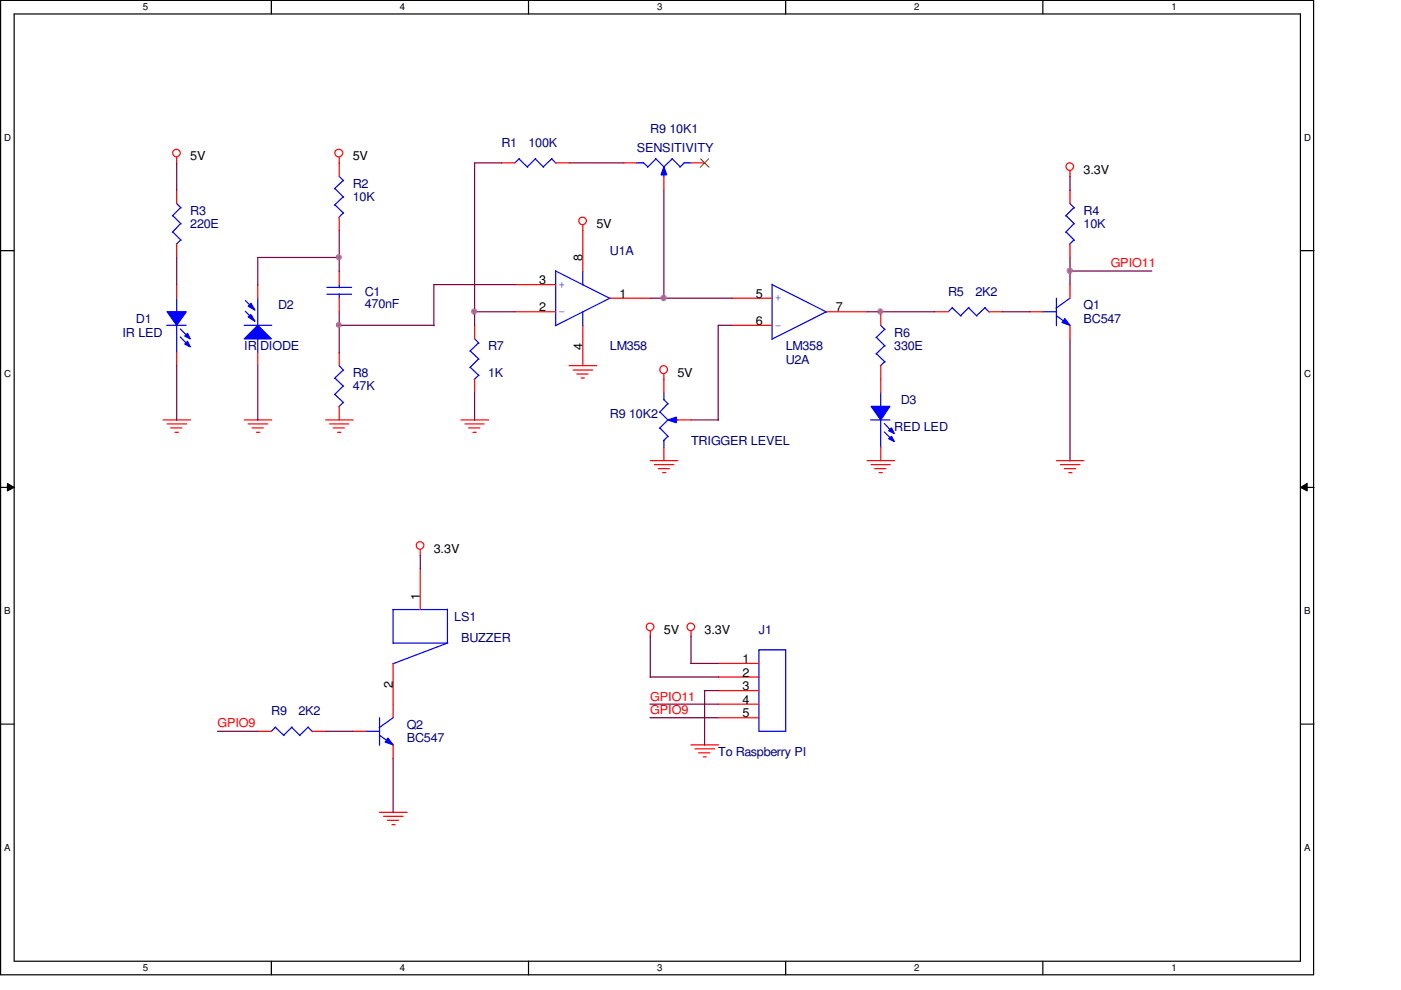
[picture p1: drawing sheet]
<svg xmlns="http://www.w3.org/2000/svg" width="297mm" height="210mm" viewBox="0 0 297 210" stroke-linecap="round" stroke-linejoin="round" font-family="sans-serif">
<path d="M.1 .1h278.4v206.7h-278.4zM3 3h272.7v200.9h-272.7z" fill="none" stroke="#000" stroke-width=".25"/>
<g fill="#fff">
<path d="M30.3 .4h1.1v2.3h-1.1z"/>
<path d="M30.3 204.2h1.1v2.3h-1.1z"/>
</g>
<path d="M57.5 .1v2.9M57.5 203.9v2.9" fill="none" stroke="#000" stroke-width=".25"/>
<g fill="#fff">
<path d="M84.8 .4h1.1v2.3h-1.1z"/>
<path d="M84.8 204.2h1.1v2.3h-1.1z"/>
</g>
<path d="M112.1 .1v2.9M112.1 203.9v2.9" fill="none" stroke="#000" stroke-width=".25"/>
<g fill="#fff">
<path d="M139.3 .4h1.1v2.3h-1.1z"/>
<path d="M139.3 204.2h1.1v2.3h-1.1z"/>
</g>
<path d="M166.6 .1v2.9M166.6 203.9v2.9" fill="none" stroke="#000" stroke-width=".25"/>
<g fill="#fff">
<path d="M193.8 .4h1.1v2.3h-1.1z"/>
<path d="M193.8 204.2h1.1v2.3h-1.1z"/>
</g>
<path d="M221.1 .1v2.9M221.1 203.9v2.9" fill="none" stroke="#000" stroke-width=".25"/>
<g fill="#fff">
<path d="M248.4 .4h1.1v2.3h-1.1z"/>
<path d="M248.4 204.2h1.1v2.3h-1.1z"/>
<path d="M.9 28h1.4v2.3h-1.4z"/>
<path d="M276.5 28h1.4v2.3h-1.4z"/>
<path d="M.9 78.2h1.4v2.3h-1.4z"/>
<path d="M276.5 78.2h1.4v2.3h-1.4z"/>
</g>
<path d="M.1 53.2h2.9M275.7 53.2h2.9" fill="none" stroke="#000" stroke-width=".25"/>
<g fill="#fff">
<path d="M.9 128.4h1.3v2.3h-1.3z"/>
<path d="M276.5 128.4h1.3v2.3h-1.3z"/>
</g>
<path d="M.1 103.4h2.9M275.7 103.4h2.9" fill="none" stroke="#000" stroke-width=".25"/>
<path d="M1.6 102.5l1.4 .9-1.4 .7zM275.7 103.4l1.5-.9v1.6z" fill="#000"/>
<path d="M1.6 102.5l1.4 .9-1.4 .7zM275.7 103.4l1.5-.9v1.6z" fill="none" stroke="#000" stroke-width=".21"/>
<g fill="#fff">
<path d="M.9 178.6h1.3v2.3h-1.3z"/>
<path d="M276.5 178.6h1.2v2.3h-1.2z"/>
</g>
<path d="M.1 153.6h2.9M275.7 153.6h2.9" fill="none" stroke="#000" stroke-width=".25"/>
<g fill="none" stroke="#f00" stroke-width=".25">
<path d="M37.5 33.4v1.2M71.9 33.4v1.2M226.9 36.2v1.3M123.6 47.8v1.1M120.7 77.6h5.8M121.5 78.5h4.2M122.3 79.3h2.4M140.8 79.3v1.2M34.6 89.1h5.8M35.4 89.9h4.2M36.2 90.8h2.4M37.1 91.7h.7"/>
<path d="M51.8 89.1h5.8M52.6 89.9h4.2M53.5 90.8h2.3M54.4 91.7h.7M69 89.1h5.9M69.9 89.9h4.1M70.7 90.8h2.3M71.6 91.7h.7M97.7 89.1h5.9M98.6 89.9h4.1M99.4 90.8h2.3M100.3 91.7h.7"/>
<path d="M123.2 80.2h.7M137.9 97.7h5.8M138.7 98.6h4.2M139.6 99.4h2.3M183.9 97.7h5.8M184.7 98.6h4.1M185.5 99.4h2.3M224 97.7h5.8M224.8 98.6h4.2M225.7 99.4h2.3M89.1 116.6v1.3M140.5 100.2h.7"/>
<path d="M186.4 100.2h.7M226.6 100.2h.7M137.9 133.9v1.1M146.5 133.9v1.1M146.5 158h5.9M147.4 158.8h4.1M148.1 159.7h2.4M80.5 172.3h5.8M81.3 173.1h4.2M82.2 174h2.3M83.1 174.9h.7M149.1 160.5h.6"/>
<circle cx="37.4" cy="32.5" r=".8"/>
<circle cx="71.9" cy="32.5" r=".83"/>
<circle cx="226.8" cy="35.3" r=".8"/>
<circle cx="123.5" cy="46.8" r=".8"/>
<circle cx="140.7" cy="78.4" r=".83"/>
<circle cx="89.1" cy="115.7" r=".8"/>
<circle cx="137.8" cy="133" r=".8"/>
<circle cx="146.5" cy="133" r=".8"/>
</g>
<path d="M141.6 89.1l1.8-.6v1.2z" fill="#00f"/>
<g fill="none" stroke="#00f" stroke-width=".25">
<path d="M71 40l1.9 1.8M71.9 37.4l1 1M72.8 38.3l-1.9 1.7M71 43.4l1.9 1.8M72.8 41.7l-1.9 1.8M72.8 45.1l-1 1M226 45.7l1.8 1.8M226 49.2l1.8 1.8M226.9 43.2l.9 .9M227.7 44l-1.8 1.8M227.7 47.4l-1.8 1.9M227.7 50.9l-.9 .9"/>
<path d="M35.3 69h4.2M37.5 63.2v3M37.5 69v5.8M99.7 74.4l1.9 1.8M99.7 77.9l1.9 1.8M100.6 71.9l1 .9M101.5 72.7l-1.9 1.8M101.5 76.1l-1.9 1.9M101.5 79.6l-1 .9M139.9 87.4l1.8 1.8M139.9 90.8l1.8 1.8M140.8 83.3v1.5"/>
<path d="M140.8 93.4v1.5M140.8 84.8l.9 .9M141.6 89.1l1.8-.6v1.2zM141.6 85.6l-1.8 1.9M141.6 89.1l-1.8 1.7M141.6 92.5l-.9 1M143 89.1h.7M160.9 137.8h5.7v17.3h-5.7z"/>
</g>
<g fill="none" stroke="#f00" stroke-width=".25">
<path d="M71.9 34.5v2.9M71.9 46.1v2.8M226.9 40.3v2.9M226.9 51.7v2.9M100.6 69v2.9M100.6 80.4v2.9M140.8 80.4v2.9M140.8 94.8v2.9M143.6 89.1h2.9M152.3 140.7h8.6M152.3 143.6h8.6M152.3 146.5h8.6"/>
<path d="M152.3 149.4h8.6M152.3 152.2h8.6"/>
</g>
<path d="M35.4 66.1h4.1l-2 2.9z" fill-rule="evenodd" fill="#00f"/>
<path d="M35.4 66.1h4.1l-2 2.9z" fill="none" stroke="#00f" stroke-width=".25"/>
<path d="M39.7 72.4l.6 1.2-1.1-.6z" fill-rule="evenodd" fill="#00f"/>
<path d="M39.7 72.4l.6 1.2-1.1-.6z" fill="none" stroke="#00f" stroke-width=".25"/>
<path d="M39.7 70.7l.6 1.2-1.1-.6z" fill-rule="evenodd" fill="#00f"/>
<g fill="none" stroke="#00f" stroke-width=".25">
<path d="M117.8 57.5l11.6 5.8M117.8 57.4v11.6M123.6 57.5v3M38.2 69.8l1.8 1.7M38.2 71.5l1.8 1.8M39.7 70.7l.6 1.2-1.1-.6zM71.9 77.6l1 1M72.8 78.5l-1.9 1.8M123.6 66.1v3M129.3 63.2l-11.6 5.9M185.8 71.5l1.9 1.9M185.8 75l1.9 1.8"/>
<path d="M186.7 69l1 .9M187.6 69.8l-1.9 1.8M187.6 73.3l-1.9 1.8M187.6 76.7l-1 .9M221 66.1h3M224 67l2.9 2.1M224 63.2v5.9M226.9 63.2l-3 2.2M71 80.2l1.9 1.8M71 83.7l1.9 1.7M72.8 81.9l-1.9 1.8M72.8 85.3l-1 1"/>
</g>
<path d="M123.6 48.9v8.6M37.5 60.4v2.8M37.5 74.8v2.8M71.9 74.8v2.8M109.2 60.4h8.6M109.2 66.1h8.6M123.6 69v8.6M129.3 63.2h8.6M186.7 66.1v2.9M186.7 77.6v2.8M71.9 86.2v2.9" fill="none" stroke="#f00" stroke-width=".25"/>
<path d="M225.8 67.6l1.1 1.4-1.7-.6z" fill="#00f"/>
<path d="M225.8 67.6l1.1 1.4-1.7-.6zM77.5 155.1h3M80.5 156l2.9 2.1M80.5 152.2v5.9M83.4 152.2l-3 2.1" fill="none" stroke="#00f" stroke-width=".25"/>
<path d="M218.3 66.1h2.8M226.9 60.4v2.8M226.9 69v2.9" fill="none" stroke="#f00" stroke-width=".25"/>
<path d="M82.3 156.5l1.1 1.5-1.7-.6z" fill="#00f"/>
<g fill="none" stroke="#00f" stroke-width=".25">
<path d="M36.6 45.7l1.8 1.8M36.6 49.2l1.8 1.8M37.5 43.2l.9 .9M38.3 44l-1.8 1.8M38.3 47.4l-1.8 1.9M38.3 50.9l-.9 .9M69.3 62.4h5.2M69.3 61h5.2M71.9 60.4v.6M71.9 62.3v.9M163.7 60.4l11.6 5.8M163.7 60.3v11.6"/>
<path d="M175.2 66.1l-11.6 5.9M184.6 89.1h4.1M186.7 83.3v3M186.7 89.1v5.8M82.3 156.5l1.1 1.5-1.7-.6z"/>
</g>
<path d="M37.5 40.3v2.9M37.5 51.7v2.9M71.9 57.5v2.9M71.9 63.2v2.9M155.1 63.2h8.6M155.1 69h8.6M175.2 66.1h8.7M74.8 155.1h2.8M83.4 149.4v2.8M83.4 158v2.9" fill="none" stroke="#f00" stroke-width=".25"/>
<path d="M184.7 86.2h4l-2 2.9z" fill-rule="evenodd" fill="#00f"/>
<path d="M184.7 86.2h4l-2 2.9z" fill="none" stroke="#00f" stroke-width=".25"/>
<path d="M188.4 93l.6-.5 .6 1.1z" fill-rule="evenodd" fill="#00f"/>
<path d="M188.4 93l.6-.5 .6 1.1z" fill="none" stroke="#00f" stroke-width=".25"/>
<path d="M189 90.8l.6 1.1-1.2-.5z" fill-rule="evenodd" fill="#00f"/>
<path d="M187.5 89.8l1.8 1.9M187.5 91.6l1.8 1.8M189 90.8l.6 1.1-1.2-.5zM83.3 129.3h11.6M83.4 129.3v7.2M83.4 136.4h11.6M94.9 129.2v7.2l-11.6 4.4" fill="none" stroke="#00f" stroke-width=".25"/>
<path d="M186.7 80.4v2.9M186.7 94.8v2.9M89.1 120.6v8.7M83.4 140.7v8.7" fill="none" stroke="#f00" stroke-width=".25"/>
<path d="M140.8 35.4l.5 1.7h-1.1z" fill="#00f"/>
<g fill="none" stroke="#00f" stroke-width=".25">
<path d="M134.9 34.5h1.5M136.4 34.5l1 .9M139 33.6l1.8 1.8M139.1 33.7l-1.8 1.8M140.8 35.4l.5 1.7h-1.1zM140.8 36.8v.7M142.4 33.6l1.8 1.8M142.5 33.7l-1.8 1.8M145 34.5h1.5M145.1 34.5l-1 1M51.8 69h5.8M54.6 63.2v5.8"/>
<path d="M54.6 71.8v3M201.9 65.3l1.8 1.8M202 65.2l-1 .9M205.4 65.3l1.7 1.8M205.4 65.2l-1.7 1.8M208.8 65.3l1 .9M208.9 65.2l-1.9 1.8M58.4 154.3l1.8 1.7M58.5 154.2l-1 .9M61.8 154.3l1.8 1.7M61.9 154.2l-1.7 1.8M65.3 154.3l.9 .9"/>
<path d="M65.4 154.2l-1.9 1.8"/>
</g>
<path d="M132.2 34.5h2.8M140.8 37.4v2.9M146.5 34.5h2.9M198.2 66.1h2.8M209.7 66.1h2.9M54.6 155.1h2.9M66.2 155.1h2.8" fill="none" stroke="#f00" stroke-width=".25"/>
<path d="M148.5 33.7l1.8 1.8M150.2 33.7l-1.7 1.8" fill="none" stroke="#804000" stroke-width=".21"/>
<path d="M51.8 71.9l2.8-2.9 2.9 2.9z" fill="#00f"/>
<path d="M51.8 71.9l2.8-2.9 2.9 2.9zM52 66l1.8 1.8M52 63.8l1.8 1.7" fill="none" stroke="#00f" stroke-width=".25"/>
<path d="M52.6 64.9l.6-.6 .9 1.5z" fill="#00f"/>
<path d="M52.6 64.9l.6-.6 .9 1.5z" fill="none" stroke="#00f" stroke-width=".25"/>
<path d="M52.6 67.2l.6-.5 .9 1.5z" fill="#00f"/>
<path d="M110 33.7l1.9 1.8M110.1 33.6l-.9 .9M113.5 33.7l1.8 1.8M113.6 33.6l-1.8 1.8M117 33.7l.9 .9M117 33.6l-1.8 1.8M52.6 67.2l.6-.5 .9 1.5z" fill="none" stroke="#00f" stroke-width=".25"/>
<path d="M106.3 34.5h2.9M117.8 34.5h2.9M54.6 60.4v2.8M54.6 74.8v2.8" fill="none" stroke="#f00" stroke-width=".25"/>
<g fill="none" stroke="#800040" stroke-width=".25">
<path d="M37.5 34.5v5.9M106.4 34.5h-5.8v34.6M120.7 34.5h11.6M226.9 37.4v3M37.5 54.6v5.9M71.9 48.9v8.7M72 54.6h-17.4v5.9M140.8 40.3v23M226.9 54.6v5.9M226.9 57.5h17.3M37.5 77.6v11.6M54.6 77.6v11.6"/>
<path d="M71.9 69h20.2M71.9 66.1v8.7M100.6 66.1h8.7M109.3 60.4h-17.3v8.7M137.9 63.2h17.3M155.2 69h-2.9v20.2M183.9 66.1h14.3M212.6 66.1h5.8M226.9 71.9v25.9M100.6 83.3v5.9M146.5 89.1h5.9M89.1 117.8v2.9"/>
<path d="M137.9 135v8.7M146.5 134.9v5.8M46.1 155.1h8.6M69 155.1h5.9M137.8 152.2h14.5M137.8 149.4h14.5M137.9 143.6h14.5M146.4 140.7h5.9M149.3 146.5h3M149.4 146.5v11.6M83.4 160.9v11.5"/>
</g>
<circle cx="71.8" cy="68.9" r=".52" fill="#f0f"/>
<circle cx="71.8" cy="68.9" r=".52" fill="none" stroke="#f0f" stroke-width=".25"/>
<circle cx="100.5" cy="66.1" r=".54" fill="#f0f"/>
<circle cx="100.5" cy="66.1" r=".54" fill="none" stroke="#f0f" stroke-width=".25"/>
<circle cx="71.8" cy="54.6" r=".54" fill="#f0f"/>
<circle cx="71.8" cy="54.6" r=".54" fill="none" stroke="#f0f" stroke-width=".25"/>
<circle cx="140.7" cy="63.2" r=".57" fill="#f0f"/>
<circle cx="140.7" cy="63.2" r=".57" fill="none" stroke="#f0f" stroke-width=".25"/>
<circle cx="186.6" cy="66.1" r=".54" fill="#f0f"/>
<circle cx="186.6" cy="66.1" r=".54" fill="none" stroke="#f0f" stroke-width=".25"/>
<circle cx="226.8" cy="57.4" r=".57" fill="#f0f"/>
<circle cx="226.8" cy="57.4" r=".57" fill="none" stroke="#f0f" stroke-width=".25"/>
<g font-size="2.6" fill="#000080">
<text x="137.9" y="28.3">R9 10K1</text>
<text x="106.3" y="31.2">R1</text>
<text x="112.1" y="31.2">100K</text>
<text x="135" y="32.3">SENSITIVITY</text>
<text x="74.8" y="39.8">R2</text>
<text x="40.3" y="45.6">R3</text>
<text x="74.8" y="42.7">10K</text>
<text x="229.7" y="45.6">R4</text>
<text x="40.3" y="48.4">220E</text>
<text x="229.7" y="48.4">10K</text>
<text x="129.3" y="54.1">U1A</text>
<text x="59" y="65.6">D2</text>
<text x="77.3" y="62.7">C1</text>
<text x="77.3" y="65.4">470nF</text>
<text x="201" y="62.7">R5</text>
<text x="206.8" y="62.7">2K2</text>
<text x="229.7" y="65.6">Q1</text>
<text x="25.9" y="71.4">IR LED</text>
<text x="28.8" y="68.5">D1</text>
<text x="189.6" y="71.4">R6</text>
<text x="229.7" y="68.5">BC547</text>
<text x="51.8" y="74.3">IR DIODE</text>
<text x="103.5" y="74.3">R7</text>
<text x="129.3" y="74.3">LM358</text>
<text x="166.6" y="77.1">U2A</text>
<text x="166.6" y="74.3">LM358</text>
<text x="189.6" y="74.3">330E</text>
<text x="74.8" y="79.9">R8</text>
<text x="74.8" y="82.8">47K</text>
<text x="103.5" y="79.9">1K</text>
<text x="129.3" y="88.6">R9 10K2</text>
<text x="191" y="85.7">D3</text>
<text x="146.5" y="94.3">TRIGGER LEVEL</text>
<text x="189.6" y="91.4">RED LED</text>
<text x="96.3" y="131.7">LS1</text>
<text x="97.7" y="136.2">BUZZER</text>
<text x="160.9" y="134.5">J1</text>
<text x="57.5" y="151.7">R9</text>
<text x="63.3" y="151.7">2K2</text>
<text x="86.2" y="154.6">Q2</text>
<text x="86.2" y="157.5">BC547</text>
<text x="152.3" y="160.4">To Raspberry PI</text>
</g>
<g font-size="2.6">
<text x="40.3" y="34">5V</text>
<text x="74.8" y="34">5V</text>
<text x="229.7" y="36.9">3.3V</text>
<text x="126.4" y="48.4">5V</text>
<text x="123.5" y="55.5" transform="rotate(-90 123.5 55.5)">8</text>
<text x="114.3" y="60.3">3</text>
<text x="131.4" y="63.2">1</text>
<text x="160.2" y="63.2">5</text>
<text x="114.3" y="66">2</text>
<text x="160.2" y="68.9">6</text>
<text x="177.2" y="66">7</text>
<text x="123.5" y="74.2" transform="rotate(-90 123.5 74.2)">4</text>
<text x="143.6" y="79.9">5V</text>
<text x="92" y="117.3">3.3V</text>
<text x="89" y="127.3" transform="rotate(-90 89 127.3)">1</text>
<text x="140.8" y="134.5">5V</text>
<text x="149.4" y="134.5">3.3V</text>
<text x="157.4" y="140.6">1</text>
<text x="157.4" y="143.5">2</text>
<text x="83.3" y="145.9" transform="rotate(-90 83.3 145.9)">2</text>
<text x="157.4" y="146.4">3</text>
<text x="157.4" y="149.3">4</text>
<text x="157.4" y="152.1">5</text>
</g>
<g font-size="2.6" fill="#f00">
<text x="235.5" y="56.7">GPIO11</text>
<text x="137.9" y="148.6">GPIO11</text>
<text x="46.1" y="154.3">GPIO9</text>
<text x="137.9" y="151.5">GPIO9</text>
</g>
<g font-size="2.6" fill="#00f">
<text x="118.4" y="61">+</text>
<text x="164.3" y="63.9">+</text>
<text x="118.4" y="66.8">-</text>
<text x="164.3" y="69.7">-</text>
</g>
<g font-size="2">
<text x="30.3" y="2.2">5</text>
<text x="84.8" y="2.2">4</text>
<text x="139.3" y="2.2">3</text>
<text x="193.8" y="2.2">2</text>
<text x="248.4" y="2.2">1</text>
<text x=".9" y="29.8">D</text>
<text x="276.5" y="29.8">D</text>
<text x=".9" y="80">C</text>
<text x="276.5" y="80">C</text>
<text x=".9" y="130.2">B</text>
<text x="276.5" y="130.2">B</text>
<text x=".9" y="180.4">A</text>
<text x="276.5" y="180.4">A</text>
<text x="30.3" y="206">5</text>
<text x="84.8" y="206">4</text>
<text x="139.3" y="206">3</text>
<text x="193.8" y="206">2</text>
<text x="248.4" y="206">1</text>
</g>
</svg>
